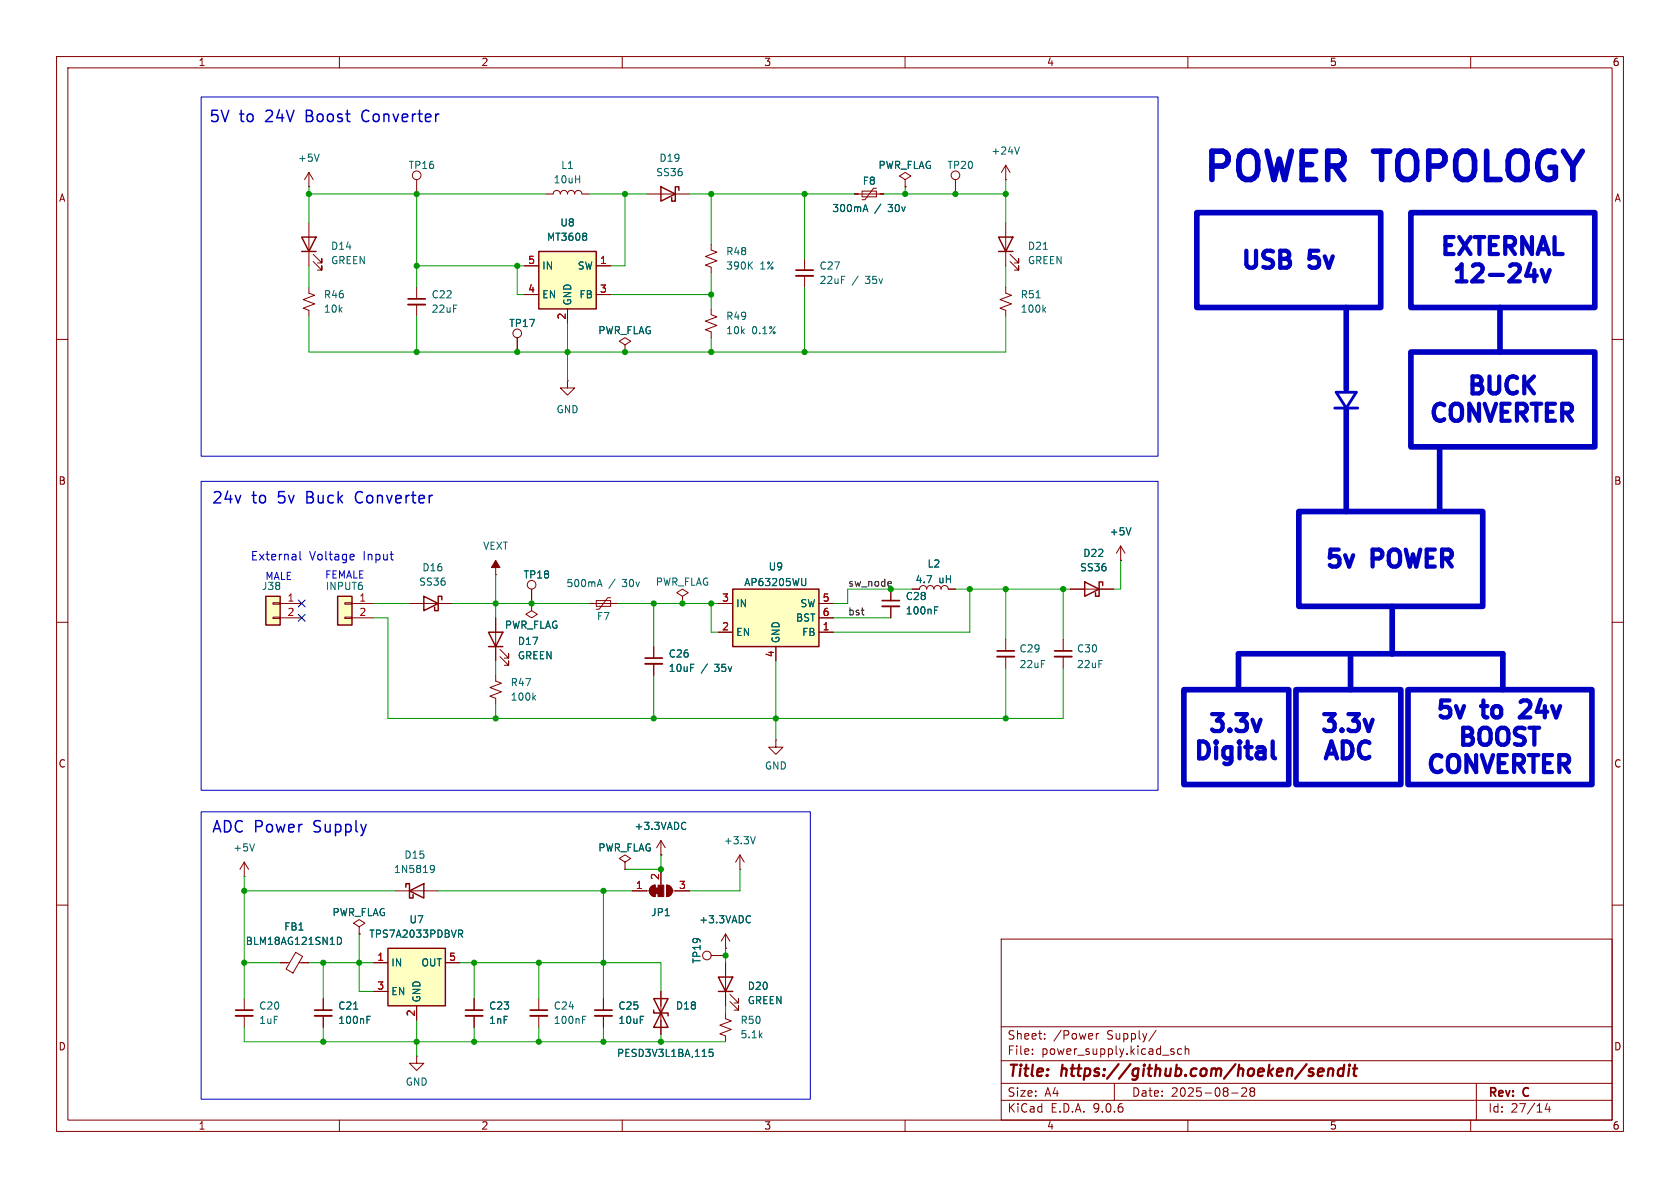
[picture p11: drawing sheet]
<svg xmlns="http://www.w3.org/2000/svg" width="297mm" height="210mm" viewBox="0 0 297 210" stroke-linecap="round" stroke-linejoin="round" font-family="sans-serif">
<g fill="none" stroke="#840000" stroke-width=".18">
<path d="M10 10h277v190h-277zM12 12h273v186h-273zM60 10v2M110 10v2M160 10v2M210 10v2M260 10v2M160 31.8l1-.7-1-.6-1 .6 1 .7v1.2M160 33h.1M10 60h2M100.3 67.3v1.3h1.3l-1.3 1.3-1.2-1.3h1.2M100.3 67.3h.1"/>
<path d="M285 60h2M198.1 99.1h.1M198.1 96.5l-.7 1.3M198.1 96.5l.8 1.3M198.1 96.5v2.6M10 110h2M115.6 114.3v2M115.6 117.3v2.1M285 110h2M137.2 130.8v1.3h1.2l-1.2 1.3-1.3-1.3h1.3M137.2 130.8h.1M43.2 154.9h.1"/>
<path d="M43.2 152.4v2.5M43.2 152.4l-.8 1.3M43.2 152.4l.7 1.3M69.8 157.5h7.7M110.5 152.4l1-.6-1-.7-1 .7 1 .6v1.3M110.5 153.7h.1M111.8 157.5h3M115.1 156.8l.7-.3v2a1.02 1.02 0 0 1-.9-.6 1.02 1.02 0 0 1 .2-1.1zM116.8 151.1h.1M116.8 148.6v2.5M116.8 153.7v2.8M116.8 148.6l.8 1.3"/>
<path d="M116.8 148.6l-.7 1.3M117.9 156.5a1.02 1.02 0 0 1 1 1 1.02 1.02 0 0 1-1 1zM118.9 157.5h3M130.8 153.7h.1M130.8 151.1l.8 1.3M130.8 151.1l-.8 1.3M130.8 151.1v2.6M10 160h2M43.2 176.5v2.1M43.2 179.6v2M49.5 170.2h1.7M52.3 168.4l1.2 .7-1.7 2.9-1.2-.7z"/>
<path d="M52.9 170.2h1.7M57.1 176.5v2.1M57.1 179.6v2M63.5 163.8l1-.6-1-.6-1 .6 1 .6v1.3M63.5 165.1h.1M83.8 176.5v2.1M83.8 179.6v2M95.2 176.5v2.1M95.2 179.6v2M106.7 176.5v2.1M106.7 179.6v2M125.7 168.9h2.6"/>
<path d="M128.3 167.6h.1M128.3 179.1v1l1 .4-2 .7 2 .8-2 .8 1 .3v1.1M128.3 165.1l.7 1.3M128.3 165.1l-.8 1.3M128.3 165.1v2.5M128.3 170.2v7.6M129 177l1.6 1.6v-.8v.8h-.8M129 175.8l1.6 1.5v-.8v.8h-.8M177 166h108v32h-108zM285 160h2M60 198v2M73.7 186.7v1.3h1.2l-1.2 1.2-1.3-1.2h1.3"/>
<path d="M73.7 186.7h.1M110 198v2M160 198v2M177 194.5h108M177 191.5h108M177 187.5h108M177 181.5h108M182.5 186.3v.1M182.5 185.5v.1M184.7 183.6v.1M184.7 182.8v.1M193.8 182.7v1"/>
<path d="M194.2 182.7l-.2 .1-.2 .2M197 191.5v3M204.4 182.1l-1.3 2M207.4 185.9l.2 .2-.2 .3M207.4 185.4l.1 .1M208.9 185.5l-.4-.1-.3 .3v.4l.1 .2h.6M209.5 185.5l.2-.1 .4 .1 .1 .9M209.5 184.9v1.5M210 198v2M217.7 193.2h1.2M220.3 192.4v.5l-.8 .9h.9M221 192.4v.3l.2 .2"/>
<path d="M221.2 192.9l-.2 .3v.5l.2 .1 .5-.1 .1-.2-.1-.4-.2-.2M221.2 192.9h.3M221.7 192.4l.1 .3-.3 .2M260 198v2M261 191.5v6.5M273.5 195l-.3 1.1h.9M273.9 195.6v1"/>
<circle cx="125" cy="168.9" r=".76"/>
</g>
<path d="M233 189.5l1-.1-.1-.4-.1-.1-.6 .1-.2 .9 .2 .3 .6-.1M234.9 189.1a.49 .49 0 0 1 .8 .1l-.1 1M234.9 188.9l-.2 1.3M237.6 189a.66 .66 0 0 0-1 .3l-.1 .5 .1 .3 .2 .1 .6-.1M237.6 188.2l-.2 2M238.5 188.9l-.2 1.3M238.6 188.2v.2M238.6 188.2l-.1 .1 .1 .1M238.6 188.2l.1 .1-.1 .1M239.2 188.9h.7M239.6 188.2l-.3 1.7 .1 .2 .4 .1" fill="none" stroke="#840000" stroke-width=".4"/>
<path d="M71.8 156.8v-.6h.6v2.6h.6v-.7M72.4 157.5l2.5-1.3v2.6zM127 172.7h2.5l-1.2 2.6zM127 175.3h2.5" fill="none" stroke="#840000" stroke-width=".25"/>
<g fill="none" stroke="#006464" stroke-width=".18">
<path d="M199.9 93.3l-.4 1.3M45 149.2l-.4 1.2M76.2 153h.3l.2 .1a.84 .84 0 0 1-.3 1.1h-.2M76.8 153.5l-.3 .3-.3-.1M121 145.4l.3 .1M121.3 146.5l-.3 .1M133.5 147.9l-.4 1.3M59.7 165.7a.64 .64 0 0 1 .7 .6 .64 .64 0 0 1-.7 .6M62.5 178.4h.7M64.9 179.7h.6M103 179.7h.6M132.4 161.9l.3 .1"/>
<path d="M132.7 163l-.3 .1M64.9 180.3h.4M103 180.3h.4"/>
</g>
<path d="M114 116.3h3.1M41.7 178.6h3M55.6 178.6h3.1M82.3 178.6h3M93.7 178.6h3.1M105.2 178.6h3" fill="none" stroke="#840000" stroke-width=".3"/>
<path d="M114 117.3h3.1M41.7 179.6h3M55.6 179.6h3.1M82.3 179.6h3M93.7 179.6h3.1M105.2 179.6h3" fill="none" stroke="#840000" stroke-width=".33"/>
<g fill="#840000" stroke="#840000" stroke-width=".18">
<path d="M115.8 157h.5v1h-.5z"/>
<path d="M115.1 156.8l.7-.3v2a1.02 1.02 0 0 1-.9-.6 1.02 1.02 0 0 1 .2-1.1z"/>
<path d="M116.3 156.5h1v2h-1z"/>
<path d="M117.9 156.5a1.02 1.02 0 0 1 1 1 1.02 1.02 0 0 1-1 1z"/>
</g>
<path d="M68.6 167.6h10.1v10.2h-10.1z" fill="#ffffc2"/>
<path d="M74.9 105.4l2.6 1.3-2.6 1.3zM78.1 106v-.6h-.6v2.6h-.7v-.7M86.4 111.8h2.5l-1.3 2.5zM86.4 114.3h2.5M68.6 167.6h10.1v10.2h-10.1z" fill="none" stroke="#840000" stroke-width=".25"/>
<g fill="none" stroke="#840000" stroke-width=".18">
<path d="M87.6 99.1v2.5M72.4 106.7h7.6M87.6 101.6h.1M87.6 119.4v1l1 .4-2 .7 2 .8-2 .8 1 .3v1.1M87.6 109.2v7.6M88.4 116.1l1.5 1.5v-.8v.8h-.7M88.4 114.8l1.5 1.5v-.7v.7h-.7M94 106.7v1.3l1 .6-1 .6-1-.6 1-.6M94 106.7h.1M94 104.1v2.6M104.1 106.7h5.1M105.4 106.2h2.5v1h-2.5z"/>
<path d="M107.9 105.7h-.5l-1.5 2h-.5M120.6 105.4l1.1-.6-1.1-.7-1 .7 1 .6v1.3M120.6 106.7h.1M66 175.3h2.6M66 170.2h2.6M73.7 177.8v2.5M78.7 170.2h2.6"/>
<circle cx="94" cy="103.4" r=".76"/>
</g>
<path d="M105.7 103.3h.6M106 102.4l.4 1.3M94.3 123.3l.4 .5M94.7 122.9l-.5 .5M81.1 164.4h.5l.2 .3-.1 .3-.6 .1M81.4 165.1l.4 .6" fill="none" stroke="#006464" stroke-width=".18"/>
<path d="M87.6 99.1l.8 1.2h-1.5z" fill="#840000" stroke="#840000" stroke-width=".18"/>
<path d="M47 105.4h2.5v5.1h-2.5z" fill="#ffffc2"/>
<path d="M47 105.4h2.5v5.1h-2.5z" fill="none" stroke="#840000" stroke-width=".25"/>
<path d="M48.3 106.6h1.2v.2h-1.2zM48.3 109.1h1.2v.2h-1.2zM49.5 106.7h3.8M49.5 109.2h3.8" fill="none" stroke="#840000" stroke-width=".18"/>
<path d="M59.7 105.4h2.5v5.1h-2.5z" fill="#ffffc2"/>
<path d="M116.8 33l2.6 1.3-2.6 1.3zM120 33.7v-.7h-.6v2.6h-.7v-.7M53.3 41.9h2.6l-1.3 2.6zM53.3 44.5h2.6M59.7 105.4h2.5v5.1h-2.5zM115.6 176.5h2.5l-2.5 5.1h2.5zM115.6 178.6v.5h2.5v.5" fill="none" stroke="#840000" stroke-width=".25"/>
<g fill="none" stroke="#840000" stroke-width=".18">
<path d="M54.6 33h.1M54.6 30.5v2.5M54.6 39.4v7.6M54.6 30.5l-.8 1.3M54.6 30.5l.8 1.3M73.7 31.8v2.5M96.5 34.3h1.3a.64 .64 0 0 1 .6-.6 .64 .64 0 0 1 .7 .6 .64 .64 0 0 1 .6-.6 .64 .64 0 0 1 .6 .6 .64 .64 0 0 1 .7-.6 .64 .64 0 0 1 .6 .6 .64 .64 0 0 1 .6-.6 .64 .64 0 0 1 .7 .6h1.2M114.3 34.3h7.6M151.1 34.3h5.1M152.4 33.8h2.5v1h-2.5zM154.9 33.3h-.5l-1.5 2h-.5M54.6 50.8v1l1 .4-2 .8 2 .7-2 .8 1 .4v1"/>
<path d="M55.4 46.2l1.5 1.6v-.8v.8h-.8M55.4 45l1.5 1.5v-.8v.8h-.8M73.7 50.8v2M73.7 53.8v2.1M125.7 43.2v1l1 .4-2 .7 2 .8-2 .8 1 .3v1.1M125.7 54.6v1l1 .4-2 .8 2 .7-2 .8 1 .4v1M142.2 45.7v2.1M142.2 48.8v2M110.5 61l1-.7-1-.6-1 .6 1 .7v1.2M110.5 62.2h.1M61 106.6h1.2v.2h-1.2zM61 109.1h1.2v.2h-1.2z"/>
<path d="M62.2 106.7h3.8M62.2 109.2h3.8M116.8 175.3v7.6"/>
<circle cx="73.7" cy="31" r=".76"/>
</g>
<path d="M72.1 52.8h3.1M140.7 47.8h3.1" fill="none" stroke="#840000" stroke-width=".3"/>
<path d="M72.1 53.8h3.1M140.7 48.8h3.1" fill="none" stroke="#840000" stroke-width=".33"/>
<path d="M56.4 27.2l-.4 1.3M152.7 37h.6M153 36.1l.4 1.3M132.5 46.8l.5 .8M133 46.3l-.7 .7M126 185.5h-.6l-.1 .6 .2-.1h.4l.2 .2-.1 .4-.2 .2-.5-.2" fill="none" stroke="#006464" stroke-width=".18"/>
<path d="M95.2 44.5h10.2v10.1h-10.2z" fill="#ffffc2"/>
<path d="M95.2 44.5h10.2v10.1h-10.2zM176.5 41.9h2.6l-1.3 2.6zM176.5 44.5h2.6" fill="none" stroke="#840000" stroke-width=".25"/>
<g fill="none" stroke="#840000" stroke-width=".18">
<path d="M177.8 39.4v7.6M91.4 59.7v2.5M92.7 47h2.5M92.7 52.1h2.5M100.3 54.6v2.6M105.4 47h2.5M105.4 52.1h2.5M178.6 46.2l1.5 1.6v-.8v.8h-.8M178.6 45l1.5 1.5v-.8v.8h-.8M157.5 104.1v2.1M157.5 107.2v2M177.8 113v2.1"/>
<path d="M177.8 116.1v2"/>
<circle cx="91.4" cy="58.9" r=".76"/>
</g>
<path d="M103.6 41.3l.1 .2-.1 .2M103.6 41.8l.1 .2-.1 .4M184.4 44.1h.8M165.2 107.9h.4M165.2 107.3h.6" fill="none" stroke="#006464" stroke-width=".18"/>
<path d="M156 106.2h3M176.3 115.1h3" fill="none" stroke="#840000" stroke-width=".3"/>
<path d="M156 107.2h3M176.3 116.1h3" fill="none" stroke="#840000" stroke-width=".33"/>
<path d="M129.5 104.1h15.3v10.2h-15.3z" fill="#ffffc2"/>
<path d="M129.5 104.1h15.3v10.2h-15.3zM191.8 102.9l2.5 1.2-2.5 1.3zM194.9 103.5v-.6h-.6v2.5h-.6v-.6" fill="none" stroke="#840000" stroke-width=".25"/>
<g fill="none" stroke="#840000" stroke-width=".18">
<path d="M151.1 34.3h.7M155.6 34.3h.6M160 33h.1M168.9 31.8v2.5M177.8 31.8h.1M177.8 29.2l-.8 1.3M177.8 29.2l.8 1.3M177.8 29.2v2.6M91.4 59.7v2.5M92.7 47h2.5M92.7 52.1h2.5M100.3 54.6v2.6"/>
<path d="M105.4 47h2.5M105.4 52.1h2.5M177.8 50.8v1l1 .4-2 .8 2 .7-2 .8 1 .4v1M110.5 62.2h.1M198.1 99.1h.1M87.6 109.2v2.6M87.6 114.3v2.5M94 106.7h.1M94 104.1v2.6M115.6 114.3v2M115.6 117.3v2.1M127 106.7h2.5"/>
<path d="M127 111.8h2.5M137.2 114.3v2.5M144.8 106.7h2.5M144.8 111.8h2.5M144.8 109.2h2.5M157.5 104.1v2.1M157.5 107.2v2M161.3 104.1h1.3a.64 .64 0 0 1 .6-.6 .64 .64 0 0 1 .6 .6 .64 .64 0 0 1 .7-.6 .64 .64 0 0 1 .6 .6 .64 .64 0 0 1 .6-.6 .64 .64 0 0 1 .7 .6 .64 .64 0 0 1 .6-.6 .64 .64 0 0 1 .6 .6h1.3M188 113v2.1M188 116.1v2M189.2 104.1h7.6M110.5 153.7h.1"/>
<path d="M111.8 157.5h2.5M116.8 151.1h.1M116.8 153.7v2.5M119.4 157.5h2.5M49.5 170.2h1.3M53.3 170.2h1.3M57.1 176.5v2.1M57.1 179.6v2M63.5 165.1h.1M66 175.3h2.6M66 170.2h2.6M73.7 177.8v2.5"/>
<path d="M78.7 170.2h2.6M83.8 176.5v2.1M83.8 179.6v2M106.7 176.5v2.1M106.7 179.6v2M116.8 175.3v2.5M125.7 168.9h2.6M128.3 167.6h.1M128.3 170.2v2.5M128.3 175.3v2.5M116.8 180.3v2.6"/>
<circle cx="168.9" cy="31" r=".76"/>
</g>
<g fill="none" stroke="#006464" stroke-width=".18">
<path d="M152.7 37h.6M153 36.1l.4 1.3M180.2 26l-.4 1.2M103.6 41.3l.1 .2-.1 .2M103.6 41.8l.1 .2-.1 .4M183.2 52.6h.7M184.5 54.7l.4 .5M184.9 54.3l-.5 .5M199.9 93.3l-.4 1.3M142.5 102.3v1l-.2 .2h-.3M165.2 107.9h.4M165.2 107.3h.6"/>
<path d="M121 145.4l.3 .1M121.3 146.5l-.3 .1M59.7 165.7a.64 .64 0 0 1 .7 .6 .64 .64 0 0 1-.7 .6M62.5 178.4h.7M64.9 179.7h.6M81.1 164.4h.5l.2 .3-.1 .3-.6 .1M81.4 165.1l.4 .6M132.4 161.9l.3 .1M132.7 163l-.3 .1M64.9 180.3h.4M126 185.5h-.6l-.1 .6 .2-.1h.4l.2 .2-.1 .4-.2 .2-.5-.2"/>
</g>
<path d="M186.4 115.1h3.1" fill="none" stroke="#840000" stroke-width=".3"/>
<path d="M186.4 116.1h3.1" fill="none" stroke="#840000" stroke-width=".33"/>
<path d="M157.4 102.8l.2 .3-.6 .1M157.5 103.6h-.1" fill="none" stroke="#0f0f0f" stroke-width=".18"/>
<g fill="none" stroke="#0000c2" stroke-width="1">
<path d="M211.6 37.6h32.5v16.8h-32.5zM249.4 37.6h32.5v16.8h-32.5zM238 54.4v14.4M265.2 54.4v7.8M238 72.4v18M249.4 62.2h32.5v16.8h-32.5zM254.5 79v11.2M229.6 90.4h32.5v16.8h-32.5zM238.8 115.6v6.3M246.1 107.2v8.4M209.3 121.9h18.5v16.8h-18.5zM218.9 121.7v-6.1h46.8v6.3"/>
<path d="M229.1 121.9h18.5v16.8h-18.5zM248.9 121.9h32.5v16.8h-32.5z"/>
</g>
<path d="M236 72.1h4M236.2 69.3h3.6l-1.8 2.8z" fill="none" stroke="#0000c2" stroke-width=".5"/>
<g fill="none" stroke="#009600" stroke-width=".18">
<path d="M54.6 33v6.4M54.6 34.3h41.9M73.7 34.3v16.5M104.1 34.3h10.2M110.5 34.3v12.7h-2.6M121.9 34.3h29.2M125.7 34.3v8.9M142.2 34.3v11.4M156.2 34.3h21.6M160 33v1.3M177.8 31.8v7.6M54.6 55.9v6.3h123.2v-6.3"/>
<path d="M54.6 47v3.8M73.7 55.9v6.3M73.7 47h19M91.4 47v5.1h1.3M100.3 57.2v10.1M107.9 52.1h17.8M125.7 48.3v6.3M125.7 59.7v2.5M142.2 50.8v11.4M177.8 47v3.8M198.1 99.1v5h-1.3M66 106.7h6.4"/>
<path d="M66 109.2h2.6v17.8h119.4v-8.9M80 106.7h24.1M87.6 101.6v7.6M87.6 116.8v2.6M109.2 106.7h17.8M115.6 106.7v7.6M115.6 119.4v7.6M125.7 106.7v5.1h1.3M137.2 116.8v14M147.3 109.2h10.2M161.3 104.1h-11.4v2.6h-2.6M168.9 104.1h20.3"/>
<path d="M171.4 104.1v7.7h-24.1M177.8 104.1v8.9M177.8 118.1v8.9M188 104.1v8.9M87.6 124.5v2.5M43.2 154.9v21.6M43.2 157.5h26.6M77.5 157.5h34.3M106.7 157.5v19M116.8 151.1v2.6h-6.3M130.8 153.7v3.8h-8.9M43.2 170.2h6.3"/>
<path d="M54.6 170.2h11.4M57.1 170.2v6.3M63.5 165.1v10.2h2.5M81.3 170.2h35.5v5.1M83.8 170.2v6.3M95.2 170.2v6.3M128.3 167.6v2.6M128.3 177.8v1.3M43.2 181.6v2.6h85.1M57.1 181.6v2.6M73.7 180.3v6.4M83.8 181.6v2.6"/>
<path d="M95.2 181.6v2.6M106.7 181.6v2.6M116.8 182.9v1.3"/>
</g>
<path d="M52.7 108.6l1.2 1.2M52.7 106.1l1.2 1.2M53.9 108.6l-1.2 1.2M53.9 106.1l-1.2 1.2" fill="none" stroke="#000084" stroke-width=".18"/>
<path d="M269.8 48.7h1.9M271.3 47.7v2M272.5 47.7l.8 2 .7-2M222.9 127.2l-.8 2M225 131.1v2.5l.1 .3 .3 .2M242.7 127.2l-.7 2M270 123.8h-.8l-.4 .3M270.4 125.1l-1.7 1.7h1.8" fill="none" stroke="#0000c2" stroke-width=".75"/>
<path d="M53 97.5v1.3l.2 .2M62.4 98l.2 .3-.7 .2M62.5 98.9l-.1 .1" fill="none" stroke="#0000c2" stroke-width=".19"/>
<path d="M64.1 20l-.1 .3 .1 .7M62.9 87.4l-.1 .4 .1 .6" fill="none" stroke="#0000c2" stroke-width=".25"/>
<path d="M35.6 17.1h169.1v63.5h-169.1zM35.6 85.1h169.1v54.6h-169.1zM35.6 143.5h107.7v50.8h-107.7z" fill="none" stroke="#0000c2" stroke-width=".18"/>
<g fill="#009600" stroke="#009600" stroke-width=".18">
<circle cx="142.2" cy="62.2" r=".46"/>
<circle cx="142.2" cy="34.3" r=".46"/>
<circle cx="160" cy="34.3" r=".46"/>
<circle cx="168.9" cy="34.3" r=".46"/>
<circle cx="73.7" cy="47" r=".46"/>
<circle cx="91.4" cy="47" r=".46"/>
<circle cx="100.3" cy="62.2" r=".46"/>
<circle cx="91.4" cy="62.2" r=".46"/>
<circle cx="87.6" cy="106.7" r=".46"/>
<circle cx="137.2" cy="127" r=".46"/>
<circle cx="120.6" cy="106.7" r=".46"/>
<circle cx="125.7" cy="106.7" r=".46"/>
<circle cx="87.6" cy="127" r=".46"/>
<circle cx="157.5" cy="104.1" r=".46"/>
<circle cx="171.4" cy="104.1" r=".46"/>
<circle cx="177.8" cy="127" r=".46"/>
<circle cx="188" cy="104.1" r=".46"/>
<circle cx="177.8" cy="104.1" r=".46"/>
<circle cx="177.8" cy="34.3" r=".46"/>
<circle cx="73.7" cy="34.3" r=".46"/>
<circle cx="54.6" cy="34.3" r=".46"/>
<circle cx="125.7" cy="34.3" r=".46"/>
<circle cx="110.5" cy="34.3" r=".46"/>
<circle cx="73.7" cy="62.2" r=".46"/>
<circle cx="125.7" cy="52.1" r=".46"/>
<circle cx="110.5" cy="62.2" r=".46"/>
<circle cx="125.7" cy="62.2" r=".46"/>
<circle cx="94" cy="106.7" r=".46"/>
<circle cx="83.8" cy="170.2" r=".46"/>
<circle cx="83.8" cy="184.2" r=".46"/>
<circle cx="128.3" cy="168.9" r=".46"/>
<circle cx="116.8" cy="184.2" r=".46"/>
<circle cx="95.2" cy="184.2" r=".46"/>
<circle cx="106.7" cy="184.2" r=".46"/>
<circle cx="106.7" cy="157.5" r=".46"/>
<circle cx="95.2" cy="170.2" r=".46"/>
<circle cx="106.7" cy="170.2" r=".46"/>
<circle cx="116.8" cy="153.7" r=".46"/>
<circle cx="57.1" cy="170.2" r=".46"/>
<circle cx="43.2" cy="170.2" r=".46"/>
<circle cx="57.1" cy="184.2" r=".46"/>
<circle cx="63.5" cy="170.2" r=".46"/>
<circle cx="73.7" cy="184.2" r=".46"/>
<circle cx="43.2" cy="157.5" r=".46"/>
<circle cx="115.6" cy="106.7" r=".46"/>
<circle cx="115.6" cy="127" r=".46"/>
</g>
<g font-size="7" fill="#0000c2">
<text x="212.1" y="33.5">POWER</text>
<text x="243.3" y="33.5">TOPOLOGY</text>
</g>
<g font-size="4.2" fill="#0000c2">
<text x="254" y="46.2">EXTERNAL</text>
<text x="218.8" y="48.6">USB</text>
<text x="231.7" y="48.6">5v</text>
<text x="256.1" y="51">12-24v</text>
<text x="258.8" y="70.8">BUCK</text>
<text x="252.1" y="75.7">CONVERTER</text>
<text x="233.7" y="101.4">5v</text>
<text x="242.8" y="101.4">POWER</text>
<text x="213" y="130.5">3.3v</text>
<text x="232.8" y="130.5">3.3v</text>
<text x="253.3" y="128.1">5v</text>
<text x="262.4" y="128.1">to</text>
<text x="270.7" y="128.1">24v</text>
<text x="210.5" y="135.3">Digital</text>
<text x="233.3" y="135.3">ADC</text>
<text x="251.6" y="137.8">CONVERTER</text>
<text x="257.1" y="132.9">BOOST</text>
</g>
<g font-size="2.8" fill="#0000c2">
<text x="36.8" y="22">5V</text>
<text x="42.3" y="22">to</text>
<text x="47.2" y="22">24V</text>
<text x="54.6" y="22">Boost</text>
<text x="64.9" y="22">Converter</text>
<text x="37.3" y="89.2">24v</text>
<text x="44.6" y="89.2">to</text>
<text x="49.4" y="89.2">5v</text>
<text x="54.7" y="89.2">Buck</text>
<text x="63.7" y="89.2">Converter</text>
<text x="37.3" y="147.3">ADC Power</text>
<text x="55.7" y="147.3">Supply</text>
</g>
<g font-size="2.8" fill="#840000">
<text x="178" y="190.9">Title:</text>
<text x="187.7" y="190.9">https://github.com/hoeken/sendit</text>
</g>
<g font-size="2.1" fill="#0000c2">
<text x="44.2" y="99.3">External</text>
<text x="54.7" y="99.3">Voltage</text>
<text x="64.4" y="99.3">Input</text>
</g>
<g font-size="2.1" fill="#840000">
<text x="178" y="184">Sheet:</text>
<text x="186.2" y="184">/Power</text>
<text x="195.7" y="184">Supply/</text>
<text x="178" y="186.7">File:</text>
<text x="184.1" y="186.7">power_supply.kicad_sch</text>
<text x="178" y="196.9">KiCad</text>
<text x="178" y="194.1">Size:</text>
<text x="184.7" y="194.1">A4</text>
<text x="185.7" y="196.9">E.D.A.</text>
<text x="193.3" y="196.9">9.0.6</text>
<text x="200" y="194.1">Date:</text>
<text x="207" y="194.1">2025-08-28</text>
<text x="263" y="194.3">Rev:</text>
<text x="263" y="196.9">Id:</text>
<text x="267.1" y="196.9">27/14</text>
<text x="269.4" y="194.3">C</text>
</g>
<g font-size="1.8" fill="#840000">
<text x="35" y="11.9">1</text>
<text x="85" y="11.9">2</text>
<text x="135" y="11.9">3</text>
<text x="185" y="11.9">4</text>
<text x="235" y="11.9">5</text>
<text x="285" y="11.9">6</text>
<text x="10.3" y="35.9">A</text>
<text x="285.3" y="35.9">A</text>
<text x="10.3" y="85.9">B</text>
<text x="285.3" y="85.9">B</text>
<text x="10.3" y="135.9">C</text>
<text x="285.3" y="135.9">C</text>
<text x="10.3" y="185.9">D</text>
<text x="285.3" y="185.9">D</text>
<text x="35" y="199.9">1</text>
<text x="85" y="199.9">2</text>
<text x="135" y="199.9">3</text>
<text x="185" y="199.9">4</text>
<text x="235" y="199.9">5</text>
<text x="285" y="199.9">6</text>
</g>
<g font-size="1.8" fill="#006464">
<text x="52.6" y="28.8">+5V</text>
<text x="116.5" y="28.8">D19</text>
<text x="175.2" y="27.5">+24V</text>
<text x="72.1" y="30.1">TP16</text>
<text x="97.8" y="32.6">10uH</text>
<text x="99.1" y="30.1">L1</text>
<text x="115.9" y="31.3">SS36</text>
<text x="152.4" y="32.9">F8</text>
<text x="155.2" y="30.1">PWR_FLAG</text>
<text x="167.4" y="30.1">TP20</text>
<text x="99" y="40.2">U8</text>
<text x="147" y="37.7">300mA</text>
<text x="154.6" y="37.7">/</text>
<text x="157.1" y="37.7">30v</text>
<text x="58.4" y="46.9">GREEN</text>
<text x="58.4" y="44.4">D14</text>
<text x="95.8" y="47.9">IN</text>
<text x="96.6" y="42.8">MT3608</text>
<text x="102" y="47.9">SW</text>
<text x="128.3" y="45.3">R48</text>
<text x="128.3" y="47.9">390K</text>
<text x="134.3" y="47.9">1%</text>
<text x="144.8" y="47.9">C27</text>
<text x="181.6" y="46.9">GREEN</text>
<text x="181.6" y="44.4">D21</text>
<text x="57.2" y="52.9">R46</text>
<text x="76.2" y="52.9">C22</text>
<text x="95.8" y="52.9">EN</text>
<text x="102.3" y="52.9">FB</text>
<text x="144.8" y="50.4">22uF</text>
<text x="150.6" y="50.4">/</text>
<text x="153.1" y="50.4">35v</text>
<text x="180.3" y="52.9">R51</text>
<text x="57.2" y="55.5">10k</text>
<text x="76.2" y="55.5">22uF</text>
<text x="89.9" y="58">TP17</text>
<text x="101.2" y="54.1" transform="rotate(-90 101.2 54.1)">GND</text>
<text x="105.7" y="59.3">PWR_FLAG</text>
<text x="128.3" y="59.3">10k</text>
<text x="128.3" y="56.7">R49</text>
<text x="132.9" y="59.3">0.1%</text>
<text x="180.3" y="55.5">100k</text>
<text x="98.3" y="73.3">GND</text>
<text x="196.1" y="94.8">+5V</text>
<text x="74.6" y="101.2">D16</text>
<text x="85.3" y="97.4">VEXT</text>
<text x="135.8" y="101">U9</text>
<text x="163.9" y="100.5">L2</text>
<text x="190.8" y="101.2">SS36</text>
<text x="191.4" y="98.7">D22</text>
<text x="46.2" y="104.5">J38</text>
<text x="57.5" y="104.5">INPUT6</text>
<text x="74" y="103.7">SS36</text>
<text x="92.5" y="102.5">TP18</text>
<text x="100" y="104">500mA</text>
<text x="107.6" y="104">/</text>
<text x="110.1" y="104">30v</text>
<text x="115.8" y="103.7">PWR_FLAG</text>
<text x="130" y="107.5">IN</text>
<text x="131.5" y="103.8">AP63205WU</text>
<text x="141.4" y="107.5">SW</text>
<text x="160" y="106.3">C28</text>
<text x="161.8" y="103.3">4.7</text>
<text x="166" y="103.3">uH</text>
<text x="89.2" y="111.4">PWR_FLAG</text>
<text x="105.4" y="109.8">F7</text>
<text x="130" y="112.6">EN</text>
<text x="138" y="113.8" transform="rotate(-90 138 113.8)">GND</text>
<text x="140.6" y="110.1">BST</text>
<text x="141.7" y="112.6">FB</text>
<text x="160" y="108.8">100nF</text>
<text x="91.4" y="116.8">GREEN</text>
<text x="91.4" y="114.2">D17</text>
<text x="118.1" y="119">10uF</text>
<text x="118.1" y="116.4">C26</text>
<text x="123.9" y="119">/</text>
<text x="126.4" y="119">35v</text>
<text x="180.1" y="115.5">C29</text>
<text x="180.1" y="118.3">22uF</text>
<text x="190.3" y="115.5">C30</text>
<text x="190.3" y="118.3">22uF</text>
<text x="90.2" y="121.5">R47</text>
<text x="90.2" y="124.1">100k</text>
<text x="135.1" y="136.2">GND</text>
<text x="112.1" y="146.9">+3.3VADC</text>
<text x="127.9" y="149.5">+3.3V</text>
<text x="41.1" y="150.7">+5V</text>
<text x="69.6" y="154.5">1N5819</text>
<text x="71.4" y="152">D15</text>
<text x="105.7" y="150.7">PWR_FLAG</text>
<text x="43.3" y="167.2">BLM18AG121SN1D</text>
<text x="50.1" y="164.7">FB1</text>
<text x="58.7" y="162.2">PWR_FLAG</text>
<text x="65.2" y="166">TPS7A2033PDBVR</text>
<text x="72.3" y="163.4">U7</text>
<text x="115" y="162.2">JP1</text>
<text x="123.5" y="163.4">+3.3VADC</text>
<text x="69.1" y="171">IN</text>
<text x="74.4" y="171">OUT</text>
<text x="124.1" y="170.4" transform="rotate(-90 124.1 170.4)">TP19</text>
<text x="45.7" y="178.7">C20</text>
<text x="59.7" y="178.7">C21</text>
<text x="69.1" y="176.1">EN</text>
<text x="74.5" y="177.3" transform="rotate(-90 74.5 177.3)">GND</text>
<text x="86.4" y="178.7">C23</text>
<text x="97.8" y="178.7">C24</text>
<text x="109.2" y="178.7">C25</text>
<text x="119.4" y="178.7">D18</text>
<text x="132.1" y="177.7">GREEN</text>
<text x="132.1" y="175.2">D20</text>
<text x="45.7" y="181.2">1uF</text>
<text x="59.7" y="181.2">100nF</text>
<text x="86.4" y="181.2">1nF</text>
<text x="97.8" y="181.2">100nF</text>
<text x="109.2" y="181.2">10uF</text>
<text x="130.8" y="183.7">5.1k</text>
<text x="130.8" y="181.2">R50</text>
<text x="109" y="187">PESD3V3L1BA,115</text>
<text x="71.6" y="192.1">GND</text>
</g>
<g font-size="1.8" fill="#a90000">
<text x="93.3" y="46.7">5</text>
<text x="106" y="46.7">1</text>
<text x="93.3" y="51.8">4</text>
<text x="106" y="51.8">3</text>
<text x="100.1" y="56.6" transform="rotate(-90 100.1 56.6)">2</text>
<text x="50.7" y="106.4">1</text>
<text x="63.4" y="106.4">1</text>
<text x="127.6" y="106.4">3</text>
<text x="145.3" y="106.4">5</text>
<text x="50.7" y="109">2</text>
<text x="63.4" y="109">2</text>
<text x="127.6" y="111.5">2</text>
<text x="145.3" y="109">6</text>
<text x="145.3" y="111.5">1</text>
<text x="136.9" y="116.3" transform="rotate(-90 136.9 116.3)">4</text>
<text x="116.6" y="155.6" transform="rotate(-90 116.6 155.6)">2</text>
<text x="112.3" y="157.2">1</text>
<text x="119.9" y="157.2">3</text>
<text x="66.6" y="169.9">1</text>
<text x="79.3" y="169.9">5</text>
<text x="66.6" y="175">3</text>
<text x="73.4" y="179.8" transform="rotate(-90 73.4 179.8)">2</text>
</g>
<g font-size="1.8" fill="#0000c2">
<text x="46.8" y="102.7">MALE</text>
<text x="57.4" y="102.5">FEMALE</text>
</g>
<g font-size="1.8" fill="#0f0f0f">
<text x="149.9" y="103.8">sw_node</text>
<text x="149.9" y="108.9">bst</text>
</g>
</svg>
